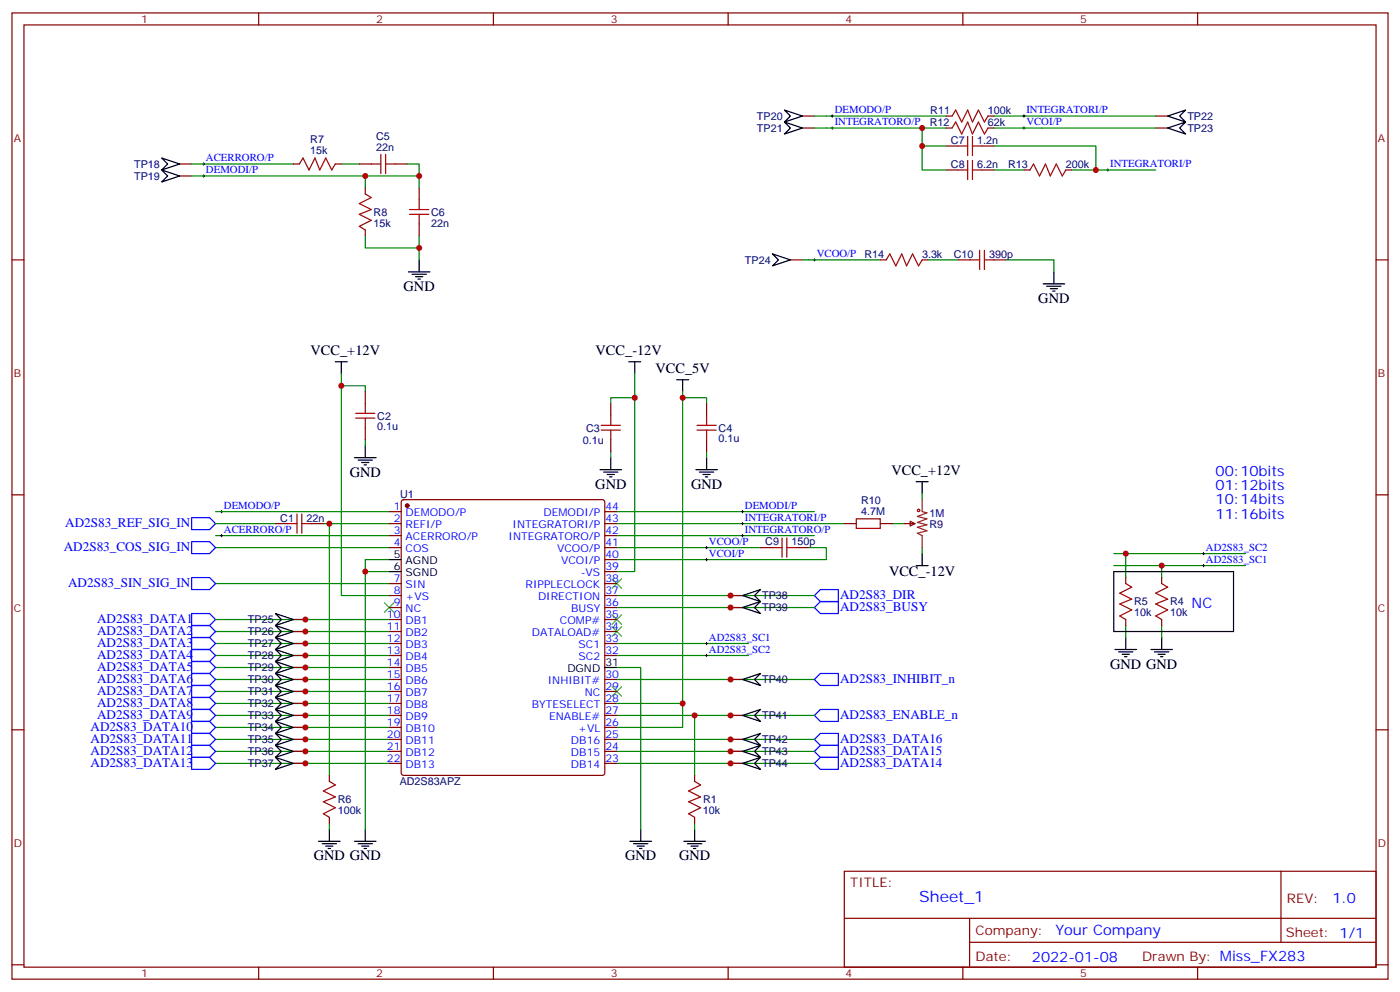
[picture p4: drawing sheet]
<svg xmlns="http://www.w3.org/2000/svg" width="412mm" height="292mm" viewBox="0 0 412 292" stroke-linecap="round" stroke-linejoin="round" font-family="sans-serif">
<g fill="none" stroke="#870000" stroke-width=".35">
<path d="M3.5 3.8h405.4v284.3h-405.4zM7.1 7.3h398.2v277.3h-398.2zM76.2 3.8v3.5M145.3 3.8v3.5M214.5 3.8v3.5M283.6 3.8v3.5M352.8 3.8v3.5M236.4 34.1h3.5M236.4 37.7h3.5M278.7 34.1h1.8M278.7 37.7h1.8M291 34.1h1.8"/>
<path d="M291 37.7h1.8M340.4 34.1h3.6M340.4 37.7h3.6M52.9 48.3h3.5M52.9 51.8h3.5M86.4 48.3h1.8M98.8 48.3h1.7M105.8 48.3h3.6M107.6 55.3v1.8M116.4 48.3h3.5M123.5 55.3v3.5M278.7 43h3.5"/>
<path d="M278.7 50h3.5M289.3 43h3.5M289.3 50h3.5M301.6 50h1.8M314 50h1.7M3.5 76.5h3.6M107.6 67.7v1.7M123.5 65.9v3.5M232.8 76.5h3.6M259.3 76.5h1.8M271.6 76.5h1.8M282.2 76.5h3.6"/>
<path d="M292.8 76.5h3.5M405.3 76.5h3.6M107.6 115.3v3.5M179.9 118.8v3.5M208.1 118.8v3.5M107.6 125.9v3.5M179.9 129.4v3.5M208.1 129.4v3.5M3.5 145.6h3.6M81.1 154.1h3.6M91.7 154.1h3.5M114.7 150.6h3.5"/>
<path d="M114.7 154.1h3.5M114.7 157.6h3.5M118.4 147.2l.5-.2h58.5l.5 .2 .3 .5v79.8l-.3 .5-.5 .2h-58.5l-.5-.3-.2-.4v-79.8zM178.2 150.6h3.5M178.2 154.1h3.5M178.2 157.6h3.5M248.7 154.1h3.5M259.3 154.1h3.5M266.3 154.1h3.2M268.1 153.4l1.4 .7-1.4 .7zM405.3 145.6h3.6M114.7 161.1h3.5"/>
<path d="M114.7 171.7h3.5M114.7 175.3h3.5M114.7 178.8h3.5M178.2 161.1h3.5M178.2 171.7h3.5M178.2 175.3h3.5M178.2 178.8h3.5M178.2 168.2h3.5M178.2 164.7h3.5M215.2 175.3h3.5M215.2 178.8h3.5M224 161.1h3.5"/>
<path d="M234.6 161.1h3.5M331.6 170v1.7M342.2 170v1.7M86.4 182.3h3.6M86.4 185.8h3.6M86.4 189.4h3.6M86.4 192.9h3.6M86.4 196.4h3.6M86.4 200h3.6M114.7 182.3h3.5M114.7 185.8h3.5M114.7 189.4h3.5"/>
<path d="M114.7 192.9h3.5M114.7 196.4h3.5M114.7 200h3.5M178.2 182.3h3.5M178.2 185.8h3.5M178.2 189.4h3.5M178.2 192.9h3.5M178.2 200h3.5M215.2 200h3.5M331.6 182.3v1.8M342.2 182.3v1.8M3.5 214.8h3.6"/>
<path d="M86.4 203.5h3.6M86.4 207h3.6M86.4 210.5h3.6M86.4 214.1h3.6M86.4 217.6h3.6M114.7 203.5h3.5M114.7 207h3.5M114.7 210.5h3.5M114.7 214.1h3.5M114.7 217.6h3.5M178.2 203.5h3.5M178.2 207h3.5"/>
<path d="M178.2 210.5h3.5M178.2 214.1h3.5M178.2 217.6h3.5M215.2 210.5h3.5M215.2 217.6h3.5M405.3 214.8h3.6M86.4 221.1h3.6M86.4 224.6h3.6M97 228.2v1.7M114.7 221.1h3.5M114.7 224.6h3.5M178.2 221.1h3.5"/>
<path d="M178.2 224.6h3.5M204.6 228.2v1.7M215.2 221.1h3.5M215.2 224.6h3.5M97 240.5v1.8M204.6 240.5v1.8M248.7 256.4h156.6v28.2h-156.6zM377.3 256.4v20.9M248.7 270.2h156.5M285.6 277.3h119.6M285.6 270.2v14.2M3.5 283.9h3.6"/>
<path d="M76.2 284.6v3.5M145.3 284.6v3.5M214.5 284.6v3.5M283.6 284.6v3.5M352.8 284.6v3.5M405.3 283.9h3.6"/>
</g>
<g fill="none" stroke="#00f" stroke-width=".35">
<path d="M56.4 152.3h5.3l1.8 1.8-1.8 1.8h-5.3zM56.4 159.4h5.3l1.8 1.7-1.8 1.8h-5.3zM56.4 170h5.3l1.8 1.7-1.8 1.8h-5.3zM239.9 178.8l1.8-1.8h5.2v3.6h-5.2zM239.9 175.3l1.8-1.8h5.2v3.5h-5.2zM56.4 180.6h5.3l1.8 1.7-1.8 1.8h-5.3zM56.4 184.1h5.3l1.8 1.7-1.8 1.8h-5.3zM56.4 187.6h5.3l1.8 1.8-1.8 1.7h-5.3zM56.4 191.1h5.3l1.8 1.8-1.8 1.8h-5.3zM56.4 194.7h5.3l1.8 1.7-1.8 1.8h-5.3zM56.4 198.2h5.3l1.8 1.8-1.8 1.7h-5.3zM239.9 200l1.8-1.8h5.2v3.5h-5.2z"/>
<path d="M56.4 201.7h5.3l1.8 1.8-1.8 1.7h-5.3zM56.4 205.2h5.3l1.8 1.8-1.8 1.8h-5.3zM56.4 208.8h5.3l1.8 1.7-1.8 1.8h-5.3zM56.4 212.3h5.3l1.8 1.8-1.8 1.7h-5.3zM56.4 215.8h5.3l1.8 1.8-1.8 1.8h-5.3zM56.4 219.4h5.3l1.8 1.7-1.8 1.8h-5.3zM241.7 215.8h5.2v3.6h-5.2l-1.8-1.8zM241.7 208.8h5.2v3.5h-5.2l-1.8-1.8zM56.4 222.9h5.3l1.8 1.7-1.8 1.8h-5.3zM239.9 224.6l1.8-1.7h5.2v3.5h-5.2zM239.9 221.1l1.8-1.7h5.2v3.5h-5.2z"/>
</g>
<g fill="none" stroke="#008700" stroke-width=".35">
<path d="M239.9 34.1h38.8M239.9 37.7h38.8M271.6 37.7v12.3h7.1M292.8 34.1h47.6M292.8 37.7h47.6M56.4 51.8h51.2v3.5M56.4 48.3h30M100.5 48.3h5.3M119.9 48.3h3.6v3.5h-15.9M123.5 51.8v3.5M271.6 43h7.1M292.8 43h30v7"/>
<path d="M292.8 50h8.8M315.7 50h24.7M107.6 69.4v3.6h15.9M123.5 69.4v7.1M236.4 76.5h22.9M273.4 76.5h8.8M296.3 76.5h14.1v3.5M100.5 110v65.3h14.2M100.5 113.5h7.1v1.8M187 117.1h-7.1v1.7M187 110v58.2h-5.3M201.1 115.3v98.8h-19.4"/>
<path d="M201.1 117.1h7v1.7M107.6 129.4v1.8M179.9 132.9v1.8M208.1 132.9v1.8M63.5 157.6h51.2M63.5 154.1h17.6M63.5 150.6h51.2M95.2 154.1h19.5M97 154.1v74.1M181.7 154.1h67M181.7 150.6h58.2M181.7 157.6h58.2"/>
<path d="M262.8 154.1h3.5M271.6 145.3v1.7M63.5 161.1h51.2M63.5 171.7h51.2M114.7 168.2h-7.1v75.9M114.7 164.7h-7.1v3.5M181.7 161.1h42.3M181.7 178.8h58.2M181.7 175.3h58.2M238.1 161.1h5.3v3.6h-61.7M271.6 161.1v1.8M328.1 162.9h38.8"/>
<path d="M328.1 166.4h38.8M331.6 162.9v7.1M342.2 166.4v3.6M63.5 182.3h51.2M63.5 185.8h51.2M63.5 189.4h51.2M63.5 192.9h51.2M63.5 196.4h51.2M63.5 200h51.2M181.7 196.4h7v47.7M181.7 189.4h38.8M181.7 192.9h38.8"/>
<path d="M181.7 200h58.2M331.6 184.1v3.5M342.2 184.1v3.5M63.5 203.5h51.2M63.5 207h51.2M63.5 210.5h51.2M63.5 214.1h51.2M63.5 217.6h51.2M181.7 207h19.4M181.7 210.5h58.2M181.7 217.6h58.2M204.6 210.5v17.7"/>
<path d="M63.5 221.1h51.2M63.5 224.6h51.2M181.7 221.1h58.2M181.7 224.6h58.2M97 242.3v1.8M204.6 242.3v1.8"/>
</g>
<g fill="none" stroke="#000" stroke-width=".35">
<path d="M231.1 32.4l5.3 1.7-5.3 1.8 1.7-1.8zM231.1 35.9l5.3 1.8-5.3 1.7 1.7-1.7zM344 34.1l5.2-1.7-1.7 1.7 1.7 1.8zM344 37.7l5.2-1.8-1.7 1.8 1.7 1.7zM47.6 46.5l5.3 1.8-5.3 1.7 1.8-1.7zM47.6 50l5.3 1.8-5.3 1.8 1.8-1.8zM123.5 76.5v3.5M227.5 74.7l5.3 1.8-5.3 1.7 1.8-1.7zM120.3 80h6.3M121.4 80.7h4.2M122.4 81.4h2.1M123.1 82.1h.7"/>
<path d="M307.3 83.5h6.3M308.3 84.2h4.3M309.4 84.9h2.1M310.1 85.7h.7M310.4 80v3.5M98.8 106.5h3.5M100.5 106.5v3.5M185.2 106.5h3.5M187 106.5v3.5M199.3 111.8h3.5M201.1 111.8v3.5M104.4 134.7h6.4"/>
<path d="M105.5 135.4h4.2M106.5 136.1h2.2M107.2 136.8h.7M107.6 131.2v3.5M176.7 138.2h6.4M177.8 138.9h4.2M178.9 139.6h2.1M179.9 134.7v3.5M205 138.2h6.3M206 138.9h4.3M207.1 139.6h2.1M208.1 134.7v3.5"/>
<path d="M179.6 140.3h.7M207.8 140.3h.7M269.9 141.7h3.5M271.6 141.7v3.6M114.7 164.7h3.5M114.7 168.2h3.5M218.7 175.3l5.3-1.8-1.8 1.8 1.8 1.7zM218.7 178.8l5.3-1.8-1.8 1.8 1.8 1.8zM269.9 166.4h3.5M271.6 162.9v3.5M328.1 168.2h35.3v17.6h-35.3zM81.1 180.6l5.3 1.7-5.3 1.8 1.8-1.8z"/>
<path d="M81.1 184.1l5.3 1.7-5.3 1.8 1.8-1.8zM81.1 187.6l5.3 1.8-5.3 1.7 1.8-1.7zM81.1 191.1l5.3 1.8-5.3 1.8 1.8-1.8zM81.1 194.7l5.3 1.7-5.3 1.8 1.8-1.8zM81.1 198.2l5.3 1.8-5.3 1.7 1.8-1.7zM178.2 196.4h3.5M218.7 200l5.3-1.8-1.8 1.8 1.8 1.7zM328.4 191.1h6.4M329.5 191.8h4.2M330.6 192.5h2.1M331.3 193.3h.7M331.6 187.6v3.5"/>
<path d="M339 191.1h6.4M340.1 191.8h4.2M341.1 192.5h2.2M341.8 193.3h.7M342.2 187.6v3.5M81.1 201.7l5.3 1.8-5.3 1.7 1.8-1.7zM81.1 205.2l5.3 1.8-5.3 1.8 1.8-1.8zM81.1 208.8l5.3 1.7-5.3 1.8 1.8-1.8zM81.1 212.3l5.3 1.8-5.3 1.7 1.8-1.7zM81.1 215.8l5.3 1.8-5.3 1.8 1.8-1.8zM81.1 219.4l5.3 1.7-5.3 1.8 1.8-1.8zM218.7 210.5l5.3-1.7-1.8 1.7 1.8 1.8z"/>
<path d="M218.7 217.6l5.3-1.8-1.8 1.8 1.8 1.8zM81.1 222.9l5.3 1.7-5.3 1.8 1.8-1.8zM218.7 221.1l5.3-1.7-1.8 1.7 1.8 1.8zM218.7 224.6l5.3-1.7-1.8 1.7 1.8 1.8zM93.8 247.6h6.4M94.9 248.3h4.2M96 249h2.1M96.7 249.7h.7M97 244.1v3.5M104.4 247.6h6.4M105.5 248.3h4.2M106.5 249h2.2"/>
<path d="M107.2 249.7h.7M107.6 244.1v3.5M185.6 247.6h6.3M186.6 248.3h4.3M187.7 249h2.1M188.4 249.7h.7M188.7 244.1v3.5M201.4 247.6h6.4M202.5 248.3h4.2M203.6 249h2.1M204.3 249.7h.7M204.6 244.1v3.5"/>
</g>
<path d="M113.2 177.4l2.9 2.8M116.1 177.4l-2.9 2.8M180.3 170.3l2.8 2.8M183.1 170.3l-2.8 2.8M180.3 184.4l2.8 2.9M180.3 180.9l2.8 2.8M183.1 184.4l-2.8 2.9M183.1 180.9l-2.8 2.8M180.3 202.1l2.8 2.8M183.1 202.1l-2.8 2.8" fill="none" stroke="#3c3" stroke-width=".35"/>
<g fill="none" stroke="#000" stroke-width=".29">
<path d="M244.8 37.7h.7M244.8 34.1h.7M245.2 33.8v.7M245.2 37.3v.7M301.3 37.7h.7M301.3 34.1h.7M301.6 33.8v.7M301.6 37.3v.7M59.6 48.3h.7M59.6 51.8h.7M60 47.9v.7M60 51.4v.7"/>
<path d="M326 50h.7M326.3 49.7v.7M239.5 76.5h.7M239.9 76.1v.7M64.9 150.6h.7M64.9 157.6h.7M65.3 150.2v.7M65.3 157.3v.7M218.4 150.6h.7M218.4 157.6h.7M218.4 154.1h.7M218.7 150.2v.7"/>
<path d="M218.7 153.7v.7M218.7 157.3v.7M207.8 161.1h.7M207.8 164.7h.7M208.1 160.8v.7M208.1 164.3v.7M354.2 166.4h.7M354.2 162.9h.7M354.5 162.6v.7M354.5 166.1v.7M207.8 189.4h.7M207.8 192.9h.7"/>
<path d="M208.1 189v.7M208.1 192.5v.8"/>
</g>
<circle cx="119.9" cy="148.8" r=".53" fill="#870000" stroke="#870000" stroke-width=".35"/>
<g fill="none" stroke="#a10000" stroke-width=".35">
<path d="M280.5 34.1l1-1.7 1.8 3.5 1.7-3.5 1.5 3.5 1.7-3.5 1.8 3.5 1-1.8M280.5 37.7l1-1.8 1.8 3.5 1.7-3.5 1.5 3.5 1.7-3.5 1.8 3.5 1-1.7M88.2 48.3l1.1-1.8 1.7 3.5 1.8-3.5 1.4 3.5 1.8-3.5 1.7 3.5 1.1-1.7M107.6 57.1l1.8 1-3.6 1.8 3.6 1.8-3.6 1.4 3.6 1.7-3.6 1.8 1.8 1.1M109.4 48.3h2.8M112.2 45.4v5.7M113.6 45.4v5.7M113.6 48.3h2.8M123.5 58.8v2.9M282.2 43h2.8M282.2 50h2.8M285 40.1v5.7"/>
<path d="M285 47.2v5.6M286.5 40.1v5.7M286.5 47.2v5.6M286.5 43h2.8M286.5 50h2.8M303.4 50l1-1.7 1.8 3.5 1.8-3.5 1.4 3.5 1.7-3.5 1.8 3.5 1.1-1.8M120.6 61.7h5.7M120.6 63.1h5.7M123.5 63.1v2.8M261.1 76.5l1-1.8 1.8 3.5 1.7-3.5 1.5 3.5 1.7-3.5 1.8 3.5 1-1.7M285.8 76.5h2.8M288.6 73.7v5.6"/>
<path d="M290 73.7v5.6M290 76.5h2.8M107.6 118.8v2.8M104.8 123h5.6M104.8 121.6h5.6M107.6 123v2.9M177.1 126.6h5.6M177.1 125.2h5.6M179.9 122.3v2.9M179.9 126.6v2.8M205.3 126.6h5.7M205.3 125.2h5.7"/>
<path d="M208.1 122.3v2.9M208.1 126.6v2.8M84.7 154.1h2.8M87.5 151.3v5.6M88.9 154.1h2.8M88.9 151.3v5.6M230.4 158.3v5.7M231.8 158.3v5.7M252.2 152.7h7.1v2.8h-7.1zM227.5 161.1h2.9M231.8 161.1h2.8M331.6 171.7l1.8 1.1-3.6 1.8 3.6 1.7-3.6 1.4 3.6 1.8-3.6 1.8 1.8 1"/>
<path d="M342.2 171.7l1.8 1.1-3.6 1.8 3.6 1.7-3.6 1.4 3.6 1.8-3.6 1.8 1.8 1M97 229.9l1.8 1.1-3.6 1.8 3.6 1.7-3.6 1.4 3.6 1.8-3.6 1.8 1.8 1M204.6 229.9l1.8 1.1-3.6 1.8 3.6 1.7-3.6 1.4 3.6 1.8-3.6 1.8 1.8 1"/>
<circle cx="270.6" cy="150.2" r=".35"/>
</g>
<path d="M271.6 147v3.6l1.4 .3-2.8 1.1 2.8 .7-2.8 1 2.8 .7-2.8 .8 2.8 1-2.8 .7 1.4 .7v3.5" fill="none" stroke="#8c2424" stroke-width=".35"/>
<g fill="#c00">
<circle cx="204.6" cy="210.5" r=".88"/>
<circle cx="331.6" cy="162.9" r=".88"/>
<circle cx="342.2" cy="166.4" r=".88"/>
<circle cx="97" cy="154.1" r=".88"/>
<circle cx="201.1" cy="117.1" r=".88"/>
<circle cx="107.6" cy="168.2" r=".88"/>
<circle cx="123.5" cy="73" r=".88"/>
<circle cx="123.5" cy="51.8" r=".88"/>
<circle cx="107.6" cy="51.8" r=".88"/>
<circle cx="100.5" cy="113.5" r=".88"/>
<circle cx="187" cy="117.1" r=".88"/>
<circle cx="271.6" cy="37.7" r=".88"/>
<circle cx="271.6" cy="43" r=".88"/>
<circle cx="322.8" cy="50" r=".88"/>
<circle cx="90" cy="182.3" r=".88"/>
<circle cx="90" cy="185.8" r=".88"/>
<circle cx="90" cy="189.4" r=".88"/>
<circle cx="90" cy="192.9" r=".88"/>
<circle cx="90" cy="196.4" r=".88"/>
<circle cx="90" cy="200" r=".88"/>
<circle cx="90" cy="203.5" r=".88"/>
<circle cx="90" cy="207" r=".88"/>
<circle cx="90" cy="210.5" r=".88"/>
<circle cx="90" cy="214.1" r=".88"/>
<circle cx="90" cy="217.6" r=".88"/>
<circle cx="90" cy="221.1" r=".88"/>
<circle cx="90" cy="224.6" r=".88"/>
<circle cx="215.2" cy="175.3" r=".88"/>
<circle cx="215.2" cy="178.8" r=".88"/>
<circle cx="215.2" cy="200" r=".88"/>
<circle cx="215.2" cy="210.5" r=".88"/>
<circle cx="215.2" cy="217.6" r=".88"/>
<circle cx="215.2" cy="221.1" r=".88"/>
<circle cx="215.2" cy="224.6" r=".88"/>
<circle cx="201.1" cy="207" r=".88"/>
</g>
<text font-size="4.6" fill="#00f" x="270.8" y="265.4">Sheet_1</text>
<g font-size="4.2">
<text x="118.9" y="85.7">GND</text>
<text x="305.9" y="89.2">GND</text>
<text x="91.5" y="104.4">VCC_+12V</text>
<text x="175.4" y="104.4">VCC_-12V</text>
<text x="193.1" y="109.7">VCC_5V</text>
<text x="103" y="140.3">GND</text>
<text x="175.4" y="143.9">GND</text>
<text x="203.6" y="143.9">GND</text>
<text x="262.6" y="139.7">VCC_+12V</text>
<text x="261.9" y="169.6">VCC_-12V</text>
<text x="327" y="196.8">GND GND</text>
<text x="92.4" y="253.2">GND GND</text>
<text x="184.1" y="253.2">GND</text>
<text x="200" y="253.2">GND</text>
</g>
<g font-size="4.2" fill="#00f">
<text x="358.1" y="140">00:10bits</text>
<text x="358.1" y="144.2">01:12bits</text>
<text x="358.1" y="148.4">10:14bits</text>
<text x="358.1" y="152.7">11:16bits</text>
<text x="351" y="178.8">NC</text>
<text x="392.5" y="265.7">1.0</text>
<text x="310.9" y="275.2">Your Company</text>
<text x="304" y="283">2022-01-08</text>
</g>
<g font-size="3.9" fill="#00f">
<text x="19.2" y="155.2">AD2S83_REF_SIG_IN</text>
<text x="18.8" y="162.2">AD2S83_COS_SIG_IN</text>
<text x="20.1" y="172.8">AD2S83_SIN_SIG_IN</text>
<text x="247.5" y="179.8">AD2S83_BUSY</text>
<text x="247.5" y="176.3">AD2S83_DIR</text>
<text x="28.6" y="183.4">AD2S83_DATA1</text>
<text x="28.6" y="186.9">AD2S83_DATA2</text>
<text x="28.6" y="190.4">AD2S83_DATA3</text>
<text x="28.6" y="194">AD2S83_DATA4</text>
<text x="28.6" y="197.5">AD2S83_DATA5</text>
<text x="28.6" y="201">AD2S83_DATA6</text>
<text x="247.5" y="201">AD2S83_INHIBIT_n</text>
<text x="28.6" y="204.5">AD2S83_DATA7</text>
<text x="28.6" y="208.1">AD2S83_DATA8</text>
<text x="26.7" y="215.1">AD2S83_DATA10</text>
<text x="28.6" y="211.6">AD2S83_DATA9</text>
<text x="247.5" y="211.6">AD2S83_ENABLE_n</text>
<text x="26.7" y="218.7">AD2S83_DATA11</text>
<text x="247.5" y="218.7">AD2S83_DATA16</text>
<text x="26.7" y="222.2">AD2S83_DATA12</text>
<text x="26.7" y="225.7">AD2S83_DATA13</text>
<text x="247.5" y="225.7">AD2S83_DATA14</text>
<text x="247.5" y="222.2">AD2S83_DATA15</text>
</g>
<g font-size="3.9" fill="#800">
<text x="250.5" y="261">TITLE:</text>
<text x="379.1" y="265.7">REV:</text>
<text x="287.4" y="275.2">Company:</text>
<text x="378.7" y="275.8">Sheet: 1/1</text>
<text x="287.4" y="282.9">Date:</text>
<text x="336.4" y="282.9">Drawn By: Miss_FX283</text>
</g>
<g font-size="3.2" fill="#800">
<text x="41.6" y="6.8">1</text>
<text x="110.8" y="6.8">2</text>
<text x="179.9" y="6.8">3</text>
<text x="249.1" y="6.8">4</text>
<text x="318.2" y="6.8">5</text>
<text x="4.1" y="41.9">A</text>
<text x="405.9" y="41.9">A</text>
<text x="4.1" y="111.1">B</text>
<text x="405.9" y="111.1">B</text>
<text x="4.1" y="180.2">C</text>
<text x="405.9" y="180.2">C</text>
<text x="4.1" y="249.3">D</text>
<text x="405.9" y="249.3">D</text>
<text x="41.6" y="287.6">1</text>
<text x="110.8" y="287.6">2</text>
<text x="179.9" y="287.6">3</text>
<text x="249.1" y="287.6">4</text>
<text x="318.2" y="287.6">5</text>
</g>
<g font-size="3.2" fill="#000080">
<text x="223" y="35.3">TP20</text>
<text x="274" y="33.5">R11</text>
<text x="291" y="33.5">100k</text>
<text x="349.8" y="35.3">TP22</text>
<text x="110.8" y="41.2">C5</text>
<text x="223" y="38.8">TP21</text>
<text x="273.9" y="37">R12</text>
<text x="291" y="37">62k</text>
<text x="349.8" y="38.8">TP23</text>
<text x="91.4" y="45.4">15k</text>
<text x="91.4" y="42.2">R7</text>
<text x="110.8" y="44.4">22n</text>
<text x="280.1" y="42.3">C7</text>
<text x="287.8" y="42.3">1.2n</text>
<text x="39.5" y="49.4">TP18</text>
<text x="39.5" y="52.9">TP19</text>
<text x="280.1" y="49.4">C8</text>
<text x="287.8" y="49.4">6.2n</text>
<text x="297" y="49.4">R13</text>
<text x="313.9" y="49.4">200k</text>
<text x="110.1" y="63.5">R8</text>
<text x="127" y="63.5">C6</text>
<text x="110.1" y="66.7">15k</text>
<text x="127" y="66.7">22n</text>
<text x="219.4" y="77.6">TP24</text>
<text x="254.6" y="75.8">R14</text>
<text x="271.6" y="75.8">3.3k</text>
<text x="281" y="75.9">C10</text>
<text x="291.4" y="75.9">390p</text>
<text x="111.1" y="123.5">C2</text>
<text x="111.1" y="126.7">0.1u</text>
<text x="171.7" y="130.5">0.1u</text>
<text x="172.7" y="127">C3</text>
<text x="211.7" y="130.2">0.1u</text>
<text x="211.7" y="127">C4</text>
<text x="117.8" y="146.4">U1</text>
<text x="253.7" y="148.4">R10</text>
<text x="82.6" y="153.5">C1</text>
<text x="90.3" y="153.5">22n</text>
<text x="253.7" y="151.6">4.7M</text>
<text x="273.8" y="152.3">1M</text>
<text x="273.8" y="155.4">R9</text>
<text x="225.4" y="160.5">C9</text>
<text x="233.2" y="160.5">150p</text>
<text x="224.5" y="176.4">TP38</text>
<text x="224.5" y="179.9">TP39</text>
<text x="334.1" y="178.2">R5</text>
<text x="344.7" y="178.2">R4</text>
<text x="73" y="183.5">TP25</text>
<text x="334.1" y="181.3">10k</text>
<text x="344.7" y="181.3">10k</text>
<text x="73" y="187">TP26</text>
<text x="73" y="190.5">TP27</text>
<text x="73" y="194">TP28</text>
<text x="73" y="197.6">TP29</text>
<text x="73" y="201.1">TP30</text>
<text x="224.5" y="201.1">TP40</text>
<text x="73" y="204.6">TP31</text>
<text x="73" y="208.1">TP32</text>
<text x="73" y="211.7">TP33</text>
<text x="73" y="215.2">TP34</text>
<text x="224.5" y="211.7">TP41</text>
<text x="73" y="218.7">TP35</text>
<text x="224.5" y="218.7">TP42</text>
<text x="73" y="222.3">TP36</text>
<text x="73" y="225.8">TP37</text>
<text x="224.5" y="222.3">TP43</text>
<text x="224.5" y="225.8">TP44</text>
<text x="117.7" y="231.1">AD2S83APZ</text>
<text x="99.5" y="239.6">100k</text>
<text x="99.5" y="236.4">R6</text>
<text x="207.1" y="239.6">10k</text>
<text x="207.1" y="236.4">R1</text>
</g>
<g font-size="3.2" fill="#00f">
<text x="245.9" y="33.3">DEMODO/P</text>
<text x="302.3" y="33.3">INTEGRATORI/P</text>
<text x="245.9" y="36.8">INTEGRATORO/P</text>
<text x="302.3" y="36.8">VCOI/P</text>
<text x="60.7" y="47.4">ACERRORO/P</text>
<text x="60.7" y="50.9">DEMODI/P</text>
<text x="327" y="49.1">INTEGRATORI/P</text>
<text x="240.6" y="75.6">VCOO/P</text>
<text x="66" y="149.7">DEMODO/P</text>
<text x="219.4" y="149.7">DEMODI/P</text>
<text x="116" y="150.2">1</text>
<text x="116" y="153.7">2</text>
<text x="119.5" y="152">DEMODO/P</text>
<text x="119.5" y="155.5">REFI/P</text>
<text x="151" y="155.5">INTEGRATORI/P</text>
<text x="160.1" y="152">DEMODI/P</text>
<text x="178.3" y="153.7">43</text>
<text x="178.3" y="150.2">44</text>
<text x="219.4" y="153.2">INTEGRATORI/P</text>
<text x="66" y="156.7">ACERRORO/P</text>
<text x="116" y="157.3">3</text>
<text x="116" y="160.8">4</text>
<text x="119.5" y="159">ACERRORO/P</text>
<text x="149.8" y="159">INTEGRATORO/P</text>
<text x="178.3" y="160.8">41</text>
<text x="178.3" y="157.3">42</text>
<text x="208.8" y="160.3">VCOO/P</text>
<text x="219.4" y="156.7">INTEGRATORO/P</text>
<text x="119.5" y="162.6">COS</text>
<text x="164.1" y="162.6">VCOO/P</text>
<text x="165.3" y="166.1">VCOI/P</text>
<text x="178.3" y="167.9">39</text>
<text x="178.3" y="164.3">40</text>
<text x="208.8" y="163.8">VCOI/P</text>
<text x="355.2" y="165.6">AD2S83_SC1</text>
<text x="355.2" y="162">AD2S83_SC2</text>
<text x="116" y="171.4">7</text>
<text x="119.5" y="173.1">SIN</text>
<text x="154.8" y="173.1">RIPPLECLOCK</text>
<text x="171.1" y="169.6">-VS</text>
<text x="178.3" y="171.4">38</text>
<text x="116" y="174.9">8</text>
<text x="116" y="178.4">9</text>
<text x="119.5" y="176.7">+VS</text>
<text x="158.5" y="176.7">DIRECTION</text>
<text x="178.3" y="178.4">36</text>
<text x="178.3" y="174.9">37</text>
<text x="114" y="182">10</text>
<text x="114" y="185.5">11</text>
<text x="119.5" y="180.2">NC</text>
<text x="119.5" y="183.7">DB1</text>
<text x="164.9" y="183.7">COMP#</text>
<text x="168.2" y="180.2">BUSY</text>
<text x="178.3" y="185.5">34</text>
<text x="178.3" y="182">35</text>
<text x="114" y="189">12</text>
<text x="119.5" y="187.3">DB2</text>
<text x="119.5" y="190.8">DB3</text>
<text x="156.6" y="187.3">DATALOAD#</text>
<text x="170.4" y="190.8">SC1</text>
<text x="178.3" y="189">33</text>
<text x="208.8" y="188.5">AD2S83_SC1</text>
<text x="114" y="192.5">13</text>
<text x="114" y="196.1">14</text>
<text x="119.5" y="194.3">DB4</text>
<text x="119.5" y="197.8">DB5</text>
<text x="170.4" y="194.3">SC2</text>
<text x="178.3" y="192.5">32</text>
<text x="208.8" y="192">AD2S83_SC2</text>
<text x="114" y="199.6">15</text>
<text x="114" y="203.1">16</text>
<text x="119.5" y="201.4">DB6</text>
<text x="161.4" y="201.4">INHIBIT#</text>
<text x="178.3" y="203.1">29</text>
<text x="178.3" y="199.6">30</text>
<text x="114" y="206.7">17</text>
<text x="119.5" y="204.9">DB7</text>
<text x="119.5" y="208.4">DB8</text>
<text x="156.6" y="208.4">BYTESELECT</text>
<text x="172.3" y="204.9">NC</text>
<text x="178.3" y="206.7">28</text>
<text x="114" y="210.2">18</text>
<text x="114" y="213.7">19</text>
<text x="119.5" y="211.9">DB9</text>
<text x="119.5" y="215.5">DB10</text>
<text x="161.8" y="211.9">ENABLE#</text>
<text x="170.3" y="215.5">+VL</text>
<text x="178.3" y="213.7">26</text>
<text x="178.3" y="210.2">27</text>
<text x="114" y="217.2">20</text>
<text x="114" y="220.8">21</text>
<text x="119.5" y="219">DB11</text>
<text x="168.2" y="219">DB16</text>
<text x="178.3" y="220.8">24</text>
<text x="178.3" y="217.2">25</text>
<text x="114" y="224.3">22</text>
<text x="119.5" y="222.5">DB12</text>
<text x="119.5" y="226.1">DB13</text>
<text x="168.2" y="226.1">DB14</text>
<text x="168.2" y="222.5">DB15</text>
<text x="178.3" y="224.3">23</text>
</g>
<g font-size="3.2">
<text x="116" y="164.3">5</text>
<text x="116" y="167.9">6</text>
<text x="119.5" y="166.1">AGND</text>
<text x="119.5" y="169.6">SGND</text>
<text x="167.1" y="197.8">DGND</text>
<text x="178.3" y="196.1">31</text>
</g>
</svg>
